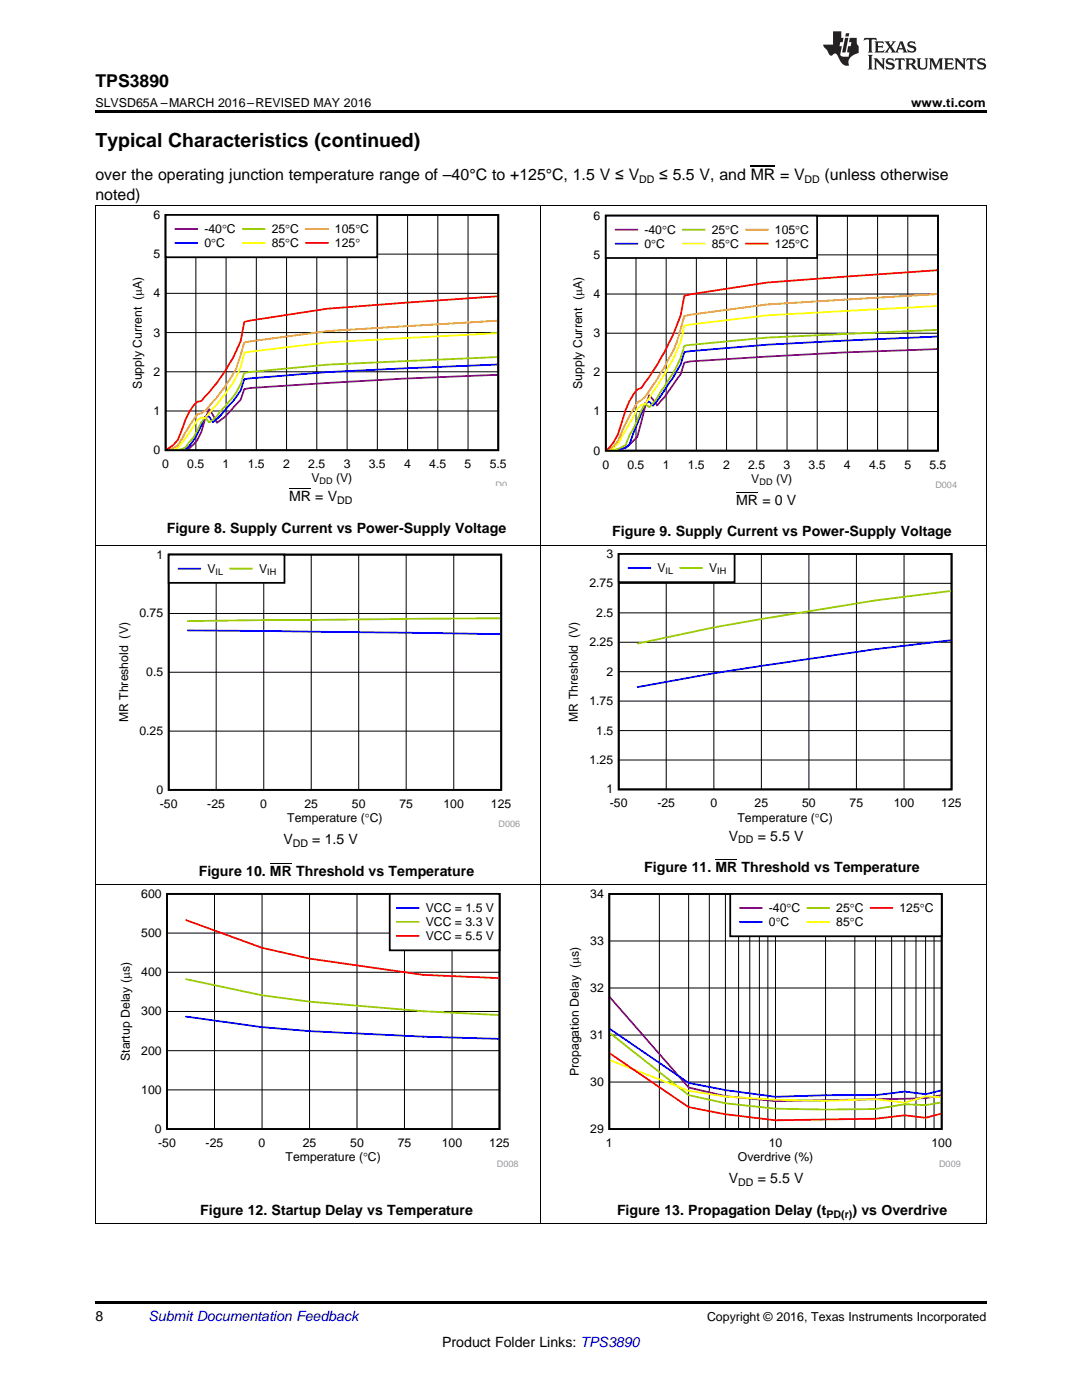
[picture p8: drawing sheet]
<svg xmlns="http://www.w3.org/2000/svg" width="216mm" height="279mm" viewBox="0 0 216 279" stroke-linecap="round" stroke-linejoin="round" font-family="sans-serif">
<path d="M19 244.2h.2zM196.7 244.2h.1zM19 259.7h177.8v.5h-177.8z" fill="#000"/>
<g fill="none" stroke="#000" stroke-width=".2">
<path d="M19.1 176.5v67.7M42.8 178.4v47M52.3 178.4v47M61.8 178.4v47M71.2 178.4v47M80.7 178.4v47M90.2 178.4v47M107.9 176.5v67.7M196.8 176.5v67.7M33.3 194h66.4M33.3 186.2h66.4M33.3 217.5h66.4"/>
<path d="M33.3 209.7h66.4M33.3 201.9h66.4M19 244.2h177.8"/>
</g>
<path d="M33.3 178.4h66.4v46.9h-66.4z" fill="none" stroke="#000" stroke-width=".35"/>
<path d="M37.1 202.9l15.2 2.1 9.5 .8 22.7 1.1 15.1 .4" fill="none" stroke="#00f" stroke-width=".35"/>
<path d="M37.1 195.4l15.2 3.2 9.5 1.3 22.7 1.9 15.1 .8" fill="none" stroke="#9acc00" stroke-width=".35"/>
<path d="M37.1 183.6l15.2 5.6 9.5 2.1 22.7 3.3 15.1 .6" fill="none" stroke="#f00" stroke-width=".35"/>
<path d="M77.8 178.4h21.9v11.3h-21.9z" fill="#fff"/>
<path d="M77.8 178.4h21.9v11.3h-21.9zM121.6 178.4h66.3v46.9h-66.3z" fill="none" stroke="#000" stroke-width=".35"/>
<path d="M79.2 181.2h4.3M121.7 205.3l15.7 10.8 7.3 1.5 10 1.3 10-.3h10l5.8-.8 4.2 .6 3.1-.8" fill="none" stroke="#00f" stroke-width=".35"/>
<path d="M79.2 184h4.3M121.7 206.2l15.7 12.4 7.3 1.6 10 1.1 10 .1 10-.1 5.8-.9 4.2 .2 3.1-.6" fill="none" stroke="#9acc00" stroke-width=".35"/>
<path d="M79.2 186.8h4.3M121.7 210.2l15.7 10.8 7.3 1.4 10 1.2 20-.3 5.8-.7 4.2 .5 3.1-.8" fill="none" stroke="#f00" stroke-width=".35"/>
<g fill="none" stroke="#000" stroke-width=".2">
<path d="M131.6 178.4v47M137.4 178.4v47M141.5 178.4v47M144.7 178.4v47M147.4 178.4v47M149.6 178.4v47M151.5 178.4v47M153.2 178.4v47M154.7 178.4v47M164.7 178.4v47M170.6 178.4v47M174.7 178.4v47"/>
<path d="M177.9 178.4v47M180.5 178.4v47M182.8 178.4v47M184.7 178.4v47M186.4 178.4v47M121.6 197.2h66.3M121.6 187.8h66.3M121.6 215.9h66.3M121.6 206.6h66.3"/>
</g>
<path d="M121.7 199l15.7 18 7.3 1.8 10 .9 30-.5 3.1-.6" fill="none" stroke="#800080" stroke-width=".35"/>
<path d="M121.7 211.6l15.7 6.1 7.3 1.1 10 .7 10 .2 10-.3 5.8 .7 4.2-1.3 3.1 .2" fill="none" stroke="#ff0" stroke-width=".35"/>
<path d="M145.7 178.4h42.2v8.5h-42.2z" fill="#fff"/>
<path d="M33.7 110.7h66.3v46.9h-66.3zM145.7 178.4h42.2v8.5h-42.2z" fill="none" stroke="#000" stroke-width=".35"/>
<path d="M147.7 181.2h4.3" fill="none" stroke="#800080" stroke-width=".35"/>
<path d="M37.5 125.8l62.4 .8M147.7 184h4.3" fill="none" stroke="#00f" stroke-width=".35"/>
<path d="M99.9 123.4l-62.4 .6M161.1 181.2h4.3" fill="none" stroke="#9acc00" stroke-width=".35"/>
<path d="M161.1 184h4.3" fill="none" stroke="#ff0" stroke-width=".35"/>
<path d="M173.7 181.2h4.3" fill="none" stroke="#f00" stroke-width=".35"/>
<g fill="none" stroke="#000" stroke-width=".2">
<path d="M19.1 108.8v67.7M43.1 110.7v47M52.6 110.7v47M62.1 110.7v47M71.6 110.7v47M81 110.7v47M90.5 110.7v47M107.9 108.8v67.7M196.8 108.8v67.7M33.7 134.2h66.3M33.7 122.4h66.3M33.7 145.9h66.3"/>
<path d="M19 176.5h177.8"/>
</g>
<path d="M33.7 110.7h23.1v5.6h-23.1z" fill="#fff"/>
<path d="M33.7 110.7h23.1v5.6h-23.1z" fill="none" stroke="#000" stroke-width=".35"/>
<path d="M35.6 113.5h4.3" fill="none" stroke="#00f" stroke-width=".35"/>
<path d="M46 113.5h4.3" fill="none" stroke="#9acc00" stroke-width=".35"/>
<path d="M123.5 110.6h66.4v46.9h-66.4z" fill="none" stroke="#000" stroke-width=".36"/>
<g fill="none" stroke="#000" stroke-width=".2">
<path d="M123.5 116.4h66.4M132.9 110.6v47M142.4 110.6v47M151.9 110.6v47M161.4 110.6v47M170.9 110.6v47M180.4 110.6v47M123.5 139.9h66.4M123.5 134h66.4M123.5 128.2h66.4M123.5 122.3h66.4M123.5 151.7h66.4"/>
<path d="M123.5 145.8h66.4"/>
</g>
<path d="M189.8 127.8a908.7 908.7 0 0 0-62.5 9.3" fill="none" stroke="#00f" stroke-width=".36"/>
<path d="M189.8 117.9a652.9 652.9 0 0 0-62.5 10.5" fill="none" stroke="#9acc00" stroke-width=".36"/>
<path d="M123.5 110.6h23.1v5.6h-23.1z" fill="#fff"/>
<path d="M123.5 110.6h23.1v5.6h-23.1z" fill="none" stroke="#000" stroke-width=".36"/>
<path d="M125.4 113.3h4.3" fill="none" stroke="#00f" stroke-width=".36"/>
<path d="M135.8 113.3h4.3" fill="none" stroke="#9acc00" stroke-width=".36"/>
<g fill="none" stroke="#000" stroke-width=".2">
<path d="M19.1 41.1v67.7M107.9 41.1v67.7M120.9 58.7h66.3M120.9 50.9h66.3M126.9 43v47M132.9 43v47M139 43v47M145 43v47M151 43v47M157 43v47M163.1 43v47M169.1 43v47"/>
<path d="M175.1 43v47M181.1 43v47M196.8 41.1v67.7M120.9 74.3h66.3M120.9 66.5h66.3M120.9 82.1h66.3M19 108.8h177.8"/>
</g>
<path d="M120.9 43h66.3v46.9h-66.3z" fill="none" stroke="#000" stroke-width=".35"/>
<path d="M187.1 69.7a1102.2 1102.2 0 0 0-49.4 2.4l-1.1 .3-.8 2.3-1.5 2.2a20.3 20.3 0 0 1-3.2 4l-1.5-2-.9 2.3-1.5 6a7.7 7.7 0 0 1-3.8 2.6" fill="none" stroke="#800080" stroke-width=".35"/>
<path d="M187.1 67.2l-34 1.6-16.5 1.4-.8 2.5-1.5 2.7-3.2 4.6-.8 1-.7-.9-.9 .3-3.1 8.4-.7 .6-2.1 .4" fill="none" stroke="#00f" stroke-width=".35"/>
<path d="M187.1 65.8l-34 1.6-16.5 1.6a25.2 25.2 0 0 1-4.8 9.1l-.7 1.3-1.5 1.9-.9-.7-.7 1.3-1.6 3.6-.8 1.4-.7 1.9-1.6 .8-.9 .2" fill="none" stroke="#9acc00" stroke-width=".35"/>
<path d="M187.1 61.1l-34 1.8-16.5 2.1a27.2 27.2 0 0 1-3.9 9.5l-4 6.2-.7 .1-.8 .8-3.2 5.7a3.6 3.6 0 0 1-2.6 2.5" fill="none" stroke="#ff0" stroke-width=".35"/>
<path d="M187.1 58.7l-34 2.1-15.4 2-1.1 .3-.8 2.5a26.2 26.2 0 0 1-3.1 7.5l-1.6 2.6-2.4 3.5-1.5 1.1-.8 1.3a37.8 37.8 0 0 0-3.1 6.4l-.9 1.1-.7 .6-.5 .1" fill="none" stroke="#ff9a00" stroke-width=".35"/>
<path d="M187.1 53.9l-34 2.5-16.5 2.6a28.7 28.7 0 0 1-3.2 9.6l-2.3 4.2-1.5 2.4-1.6 2.2-.8 .3a15.4 15.4 0 0 0-3.2 6.8 9.4 9.4 0 0 1-3 5.3" fill="none" stroke="#f00" stroke-width=".35"/>
<path d="M120.9 43h42.1v8.5h-42.1z" fill="#fff"/>
<path d="M33.1 42.9h66.3v47h-66.3zM120.9 43h42.1v8.5h-42.1z" fill="none" stroke="#000" stroke-width=".35"/>
<path d="M122.9 45.8h4.3M99.3 74.8a1185.3 1185.3 0 0 0-49.4 2.6l-1.2 .3-.7 2.1-1.5 1.7a11.6 11.6 0 0 1-3.2 2.9l-1.6-2.8-.8 2.1-.7 2.5-.9 1.7-1.6 1.6-1.1 .3" fill="none" stroke="#800080" stroke-width=".35"/>
<path d="M122.9 48.6h4.3M99.3 72.7l-34 1.6-15.4 1.2-1.2 .2-.7 2.2a20.1 20.1 0 0 1-3.1 4l-.9 1-1.5 1.4-.8-1.2-.8 .1a19.2 19.2 0 0 1-3.2 5.8l-.7 .6-.7 .2" fill="none" stroke="#00f" stroke-width=".35"/>
<path d="M136.3 45.8h4.3M99.3 71.2l-34 1.6-16.6 1.6a15.7 15.7 0 0 1-4.7 7.6l-.7 1-1.6 1.3-.8-1-.7 1-1.6 3-1.6 2-1.3 .5" fill="none" stroke="#9acc00" stroke-width=".35"/>
<path d="M136.3 48.6h4.3M99.3 66.5l-34 1.8-16.6 2.1a15.3 15.3 0 0 1-3.1 7.2l-.7 1.1-4 4.7-.7-.1-.9 .6-1.6 2.5-2.2 2.9-1.4 .5" fill="none" stroke="#ff0" stroke-width=".35"/>
<path d="M148.9 45.8h4.3M99.3 64l-34 2.1-15.4 2-1.2 .3-.7 2.5a17.8 17.8 0 0 1-3.1 6.3l-1.6 2.1-2.4 2.7-.7 .5-.9 .2-3.1 5.1a3.3 3.3 0 0 1-2.7 2" fill="none" stroke="#ff9a00" stroke-width=".35"/>
<path d="M99.3 59.1l-34 2.5-15.4 2.4-1.2 .2-.7 3.9a40.1 40.1 0 0 1-7.8 11.9l-.9 .2a12.4 12.4 0 0 0-3.1 5.9 5.7 5.7 0 0 1-3 3.7M148.9 48.6h4.3" fill="none" stroke="#f00" stroke-width=".35"/>
<g fill="none" stroke="#000" stroke-width=".2">
<path d="M33.1 58.5h66.3M33.1 50.7h66.3M39.1 42.9v47M45.1 42.9v47M51.1 42.9v47M57.2 42.9v47M63.2 42.9v47M69.3 42.9v47M75.3 42.9v47M81.3 42.9v47M87.4 42.9v47M93.4 42.9v47"/>
<path d="M33.1 74.2h66.3M33.1 66.4h66.3M33.1 82h66.3"/>
</g>
<path d="M33.1 42.9h42.2v8.4h-42.2z" fill="#fff"/>
<path d="M33.1 42.9h42.2v8.4h-42.2z" fill="none" stroke="#000" stroke-width=".35"/>
<path d="M35 45.7h4.3" fill="none" stroke="#800080" stroke-width=".35"/>
<path d="M35 48.5h4.3" fill="none" stroke="#00f" stroke-width=".35"/>
<path d="M48.5 45.7h4.3" fill="none" stroke="#9acc00" stroke-width=".35"/>
<path d="M48.5 48.5h4.3" fill="none" stroke="#ff0" stroke-width=".35"/>
<path d="M61.1 45.7h4.3" fill="none" stroke="#ff9a00" stroke-width=".35"/>
<path d="M61.1 48.5h4.3" fill="none" stroke="#f00" stroke-width=".35"/>
<path d="M19 41.1h177.8" fill="none" stroke="#000" stroke-width=".2"/>
<path d="M19 22h177.8v.5h-177.8z" fill="#000"/>
<g fill="#231f20">
<path d="M172.5 7.6l-.1 .5 .4-.2h.6v.1v2.1l-.2 .4h.9l-.2-.4v-2.1l.1-.1h.5l.5 .2-.2-.5zM174.5 8.3l.2 .3v1.5l-.2 .4h1.8l.2-.6a1.04 1.04 0 0 1-1.3 .2v-.7h.6l.3 .2v-.6l-.3 .2h-.6v-.6l.8-.1 .4 .3-.2-.5zM176.5 8.3l.9 1.1-.9 1.1h.8l-.2-.2 .4-.7 .5 .7-.2 .2h1.5l-.2-.2 .2-.4h.9l.1 .4-.2 .2h1l-.3-.3-.7-1.9h-.5l-.9 2-.8-1 .9-1h-.8l.1 .3-.4 .5-.3-.6 .1-.2zM179.7 8.6l.4 1h-.7zM181.3 8.4a.63 .63 0 0 0-.2 .7 .63 .63 0 0 0 .6 .4l.6 .2 .1 .2a.75 .75 0 0 1-.7 .4 .75 .75 0 0 1-.6-.5l.1 .7 .1-.1a1.11 1.11 0 0 0 1.5-.6 1.13 1.13 0 0 0-1.2-.8l-.1-.4a1.04 1.04 0 0 1 1.2 .2l-.2-.5-.2 .1-.4-.2zM173.2 10.9l.2 .4v2.2l-.2 .4h1l-.3-.4v-2.2l.3-.4zM174.3 11.6l.3 .4v1.5l-.3 .4h.8l-.2-.4v-1.3l1.5 1.7v-1.9l.2-.4h-.7l.2 .4v.9l-1.1-1.3zM177 11.8a.62 .62 0 0 0-.2 .7 .62 .62 0 0 0 .6 .4l.6 .1 .1 .3a.76 .76 0 0 1-.7 .3 .76 .76 0 0 1-.7-.4l.2 .7 .1-.1a1.11 1.11 0 0 0 1.5-.6 1.13 1.13 0 0 0-1.2-.8l-.1-.4a1.04 1.04 0 0 1 1.2 .2l-.2-.6-.2 .1-.5-.1zM178.7 11.6l-.2 .6a.61 .61 0 0 1 .8-.3v1.6l-.2 .4h.9l-.2-.4v-1.6a.63 .63 0 0 1 .7 .3l-.1-.6zM180.6 11.6l.3 .4v1.5l-.3 .4h1l-.2-.2-.1-.8 .6 .2a.76 .76 0 0 0 1.2 .7l-1-1a.58 .58 0 0 0 .6-.5 .58 .58 0 0 0-.5-.6zM181.4 11.9h.1a.45 .45 0 0 1 .5 .1 .45 .45 0 0 1 .1 .5l-.8 .2zM182.9 11.6l.2 .2a2.17 2.17 0 0 0 .3 1.9 .99 .99 0 0 0 1.6-.6v-1.1l.2-.4h-.7l.2 .2a1.92 1.92 0 0 1-.2 1.8 .6 .6 0 0 1-.9-.5v-1.1l.2-.4zM185.4 11.6l.2 .4v1.5l-.2 .4h.7l-.2-.4v-1.4l.8 1.8 .8-1.8v1.4l-.2 .4h.9l-.2-.4v-1.5l.2-.4h-.8l-.6 1.5-.6-1.5zM188.4 11.6l.2 .4v1.5l-.2 .4h1.8l.1-.6a1.04 1.04 0 0 1-1.2 .1v-.6h.5l.4 .2v-.6l-.4 .2h-.5v-.7h.8l.3 .3-.1-.6zM190.5 11.6l.2 .4v1.5l-.2 .4h.7l-.2-.4v-1.3l1.5 1.7v-1.9l.2-.4h-.7l.2 .4v.9l-1.1-1.3zM192.9 11.6l-.1 .6a.61 .61 0 0 1 .7-.3l.1 1.6-.3 .4h1l-.3-.4 .1-1.6a.63 .63 0 0 1 .7 .3l-.1-.6zM195.2 11.8a.62 .62 0 0 0-.2 .7 .62 .62 0 0 0 .6 .4l.6 .1 .1 .3a.76 .76 0 0 1-.7 .3 .76 .76 0 0 1-.6-.4l.1 .7 .1-.1a1.11 1.11 0 0 0 1.6-.6 1.13 1.13 0 0 0-1.3-.8l-.1-.4a1.04 1.04 0 0 1 1.2 .2l-.1-.6-.2 .1-.5-.1z"/>
<path d="M166.2 6.3v2.6h-1.9v.4l.8 .9a.91 .91 0 0 0 1 .8 .56 .56 0 0 1 .5-.3 .56 .56 0 0 1 .5 .3l.4 .8a1.53 1.53 0 0 0 1.9 1.2 1.54 1.54 0 0 1 1-2.1l.9-.3v-1.4a1.52 1.52 0 0 1-.4-1.6h-1.3l-.2 .8h.5l-.2 .8h-.5l-.1 1v.2l.4 .1-.2 .8a1.93 1.93 0 0 1-1.6-.3l.3-1.8h-.5l.2-.8h.4l.2-.8h-.4v-1.3zM168.6 7.6l-.6 2.9h.7l.6-2.9zM168.8 6.6l-.1 .7h.6l.2-.7z"/>
</g>
<path d="M57.7 97.6h4.4M146.9 98.2h4.4M53.9 172.3h4.3M142.8 171.6h4.3" fill="none" stroke="#000" stroke-width=".2"/>
<path d="M149.8 33.2h4.9" fill="none" stroke="#000" stroke-width=".21"/>
<text font-size="3.9" x="19" y="29.3">Typical Characteristics (continued)</text>
<text font-size="3.5" x="19" y="17.3">TPS3890</text>
<g font-size="3.2">
<text x="19" y="36">over the operating junction temperature range of –40°C to +125°C, 1.5 V ≤ V</text>
<text x="131.6" y="36">≤ 5.5 V, and MR = V</text>
<text x="164.5" y="36">(unless otherwise</text>
<text x="19" y="39.9">noted)</text>
</g>
<g font-size="2.8">
<text x="57.7" y="100">MR = V</text>
<text x="146.9" y="100.7">MR = 0 V</text>
<text x="33.3" y="106.4">Figure 8. Supply Current vs Power-Supply Voltage</text>
<text x="122.2" y="107.1">Figure 9. Supply Current vs Power-Supply Voltage</text>
<text x="145.5" y="167.7">V</text>
<text x="151.2" y="167.7">= 5.5 V</text>
<text x="56.6" y="168.4">V</text>
<text x="62.3" y="168.4">= 1.5 V</text>
<text x="39.7" y="174.8">Figure 10. MR Threshold vs Temperature</text>
<text x="128.6" y="174.1">Figure 11. MR Threshold vs Temperature</text>
<text x="145.5" y="236.1">V</text>
<text x="151.2" y="236.1">= 5.5 V</text>
<text x="40" y="242.5">Figure 12. Startup Delay vs Temperature</text>
<text x="123.1" y="242.5">Figure 13. Propagation Delay (t</text>
<text x="170.1" y="242.5">) vs Overdrive</text>
<text x="19" y="263.6">8</text>
<text x="88.2" y="268.9">Product Folder Links: TPS3890</text>
</g>
<text font-size="2.8" fill="#0000c8" x="29.6" y="263.6">Submit Documentation Feedback</text>
<g font-size="2.5">
<text x="19" y="21.4">SLVSD65A –MARCH 2016–REVISED MAY 2016</text>
<text x="181.8" y="21.4">www.ti.com</text>
<text x="141.1" y="263.6">Copyright © 2016, Texas Instruments Incorporated</text>
</g>
<g font-size="2.4">
<text x="30.6" y="43.7">6</text>
<text x="40.8" y="46.5">-40q</text>
<text x="45.3" y="46.5">C</text>
<text x="54.2" y="46.5">25q</text>
<text x="57.9" y="46.5">C</text>
<text x="66.8" y="46.5">105qC</text>
<text x="118.4" y="43.8">6</text>
<text x="128.6" y="46.7">-40q</text>
<text x="133.1" y="46.7">C</text>
<text x="142" y="46.7">25q</text>
<text x="145.7" y="46.7">C</text>
<text x="154.6" y="46.7">105qC</text>
<text x="30.6" y="51.5">5</text>
<text x="40.8" y="49.3">0qC</text>
<text x="54.2" y="49.3">85q</text>
<text x="57.9" y="49.3">C</text>
<text x="66.8" y="49.3">125q</text>
<text x="118.4" y="51.7">5</text>
<text x="128.6" y="49.5">0qC</text>
<text x="142" y="49.5">85q</text>
<text x="145.7" y="49.5">C</text>
<text x="154.6" y="49.5">125qC</text>
<text x="30.6" y="59.3">4</text>
<text x="118.4" y="59.5">4</text>
<text x="30.6" y="67.2">3</text>
<text x="118.4" y="67.3">3</text>
<text x="28.3" y="77.5" transform="rotate(-90 28.3 77.5)">Supply Current (PA)</text>
<text x="30.6" y="75">2</text>
<text x="116.2" y="77.6" transform="rotate(-90 116.2 77.6)">Supply Current (PA)</text>
<text x="118.4" y="75.1">2</text>
<text x="30.6" y="82.8">1</text>
<text x="118.4" y="82.9">1</text>
<text x="30.6" y="90.6">0</text>
<text x="32.4" y="93.4">0</text>
<text x="37.4" y="93.4">0.5</text>
<text x="44.4" y="93.4">1</text>
<text x="49.4" y="93.4">1.5</text>
<text x="56.5" y="93.4">2</text>
<text x="61.5" y="93.4">2.5</text>
<text x="68.6" y="93.4">3</text>
<text x="73.6" y="93.4">3.5</text>
<text x="80.6" y="93.4">4</text>
<text x="85.6" y="93.4">4.5</text>
<text x="92.7" y="93.4">5</text>
<text x="97.7" y="93.4">5.5</text>
<text x="118.4" y="90.7">0</text>
<text x="120.2" y="93.5">0</text>
<text x="125.2" y="93.5">0.5</text>
<text x="132.2" y="93.5">1</text>
<text x="137.2" y="93.5">1.5</text>
<text x="144.3" y="93.5">2</text>
<text x="149.3" y="93.5">2.5</text>
<text x="156.4" y="93.5">3</text>
<text x="161.4" y="93.5">3.5</text>
<text x="168.4" y="93.5">4</text>
<text x="173.4" y="93.5">4.5</text>
<text x="180.4" y="93.5">5</text>
<text x="185.5" y="93.5">5.5</text>
<text x="62.1" y="96.3">V</text>
<text x="67.1" y="96.3">(V)</text>
<text x="149.9" y="96.3">V</text>
<text x="154.8" y="96.3">(V)</text>
<text x="31.2" y="111.5">1</text>
<text x="121" y="111.3">3</text>
<text x="41.4" y="114.3">V</text>
<text x="51.7" y="114.3">V</text>
<text x="117.6" y="117.2">2.75</text>
<text x="131.2" y="114.2">V</text>
<text x="141.5" y="114.2">V</text>
<text x="27.8" y="123.2">0.75</text>
<text x="119" y="123.1">2.5</text>
<text x="117.6" y="129">2.25</text>
<text x="29.2" y="135">0.5</text>
<text x="121" y="134.8">2</text>
<text x="117.6" y="140.7">1.75</text>
<text x="25.5" y="144.2" transform="rotate(-90 25.5 144.2)">MR Threshold (V)</text>
<text x="27.8" y="146.7">0.25</text>
<text x="115.3" y="144.1" transform="rotate(-90 115.3 144.1)">MR Threshold (V)</text>
<text x="119" y="146.6">1.5</text>
<text x="117.6" y="152.5">1.25</text>
<text x="31.2" y="158.4">0</text>
<text x="31.9" y="161.2">-50</text>
<text x="41.4" y="161.2">-25</text>
<text x="51.9" y="161.2">0</text>
<text x="60.7" y="161.2">25</text>
<text x="70.2" y="161.2">50</text>
<text x="79.7" y="161.2">75</text>
<text x="88.5" y="161.2">100</text>
<text x="98" y="161.2">125</text>
<text x="121" y="158.3">1</text>
<text x="121.7" y="161.1">-50</text>
<text x="131.2" y="161.1">-25</text>
<text x="141.8" y="161.1">0</text>
<text x="150.6" y="161.1">25</text>
<text x="160" y="161.1">50</text>
<text x="169.5" y="161.1">75</text>
<text x="178.3" y="161.1">100</text>
<text x="187.8" y="161.1">125</text>
<text x="57.3" y="164">Temperature (qC)</text>
<text x="147.1" y="164">Temperature (qC)</text>
<text x="28.2" y="179.2">600</text>
<text x="117.8" y="179.2">34</text>
<text x="84.9" y="182">VCC = 1.5 V</text>
<text x="84.9" y="184.8">VCC = 3.3 V</text>
<text x="153.4" y="182.1">-40qC</text>
<text x="153.4" y="184.9">0</text>
<text x="154.8" y="184.9">qC</text>
<text x="166.9" y="182.1">25qC</text>
<text x="166.9" y="184.9">85qC</text>
<text x="179.5" y="182.1">125qC</text>
<text x="28.2" y="187">500</text>
<text x="84.9" y="187.6">VCC = 5.5 V</text>
<text x="117.8" y="188.6">33</text>
<text x="28.2" y="194.8">400</text>
<text x="117.8" y="198">32</text>
<text x="28.2" y="202.7">300</text>
<text x="117.8" y="207.4">31</text>
<text x="25.9" y="211.8" transform="rotate(-90 25.9 211.8)">Startup Delay (Ps)</text>
<text x="28.2" y="210.5">200</text>
<text x="115.5" y="214.7" transform="rotate(-90 115.5 214.7)">Propagation Delay (Ps)</text>
<text x="28.2" y="218.3">100</text>
<text x="117.8" y="216.7">30</text>
<text x="30.9" y="226.1">0</text>
<text x="117.8" y="226.1">29</text>
<text x="31.6" y="228.9">-50</text>
<text x="41" y="228.9">-25</text>
<text x="51.6" y="228.9">0</text>
<text x="57" y="231.7">Temperature (qC)</text>
<text x="60.4" y="228.9">25</text>
<text x="69.9" y="228.9">50</text>
<text x="79.4" y="228.9">75</text>
<text x="88.2" y="228.9">100</text>
<text x="97.6" y="228.9">125</text>
<text x="120.9" y="228.9">1</text>
<text x="147.2" y="231.7">Overdrive (%)</text>
<text x="153.4" y="228.9">10</text>
<text x="185.9" y="228.9">100</text>
</g>
<g font-size="2.1">
<text x="127.6" y="36.6">DD</text>
<text x="160.5" y="36.6">DD</text>
<text x="67.3" y="100.6">DD</text>
<text x="58.4" y="169">DD</text>
<text x="147.3" y="168.3">DD</text>
<text x="147.3" y="236.7">DD</text>
<text x="164.9" y="243">PD(r)</text>
</g>
<g font-size="1.8">
<text x="63.8" y="96.7">DD</text>
<text x="151.5" y="96.8">DD</text>
<text x="43" y="114.8">IL</text>
<text x="53.3" y="114.8">IH</text>
<text x="132.8" y="114.6">IL</text>
<text x="143.1" y="114.6">IH</text>
</g>
<g font-size="1.8" fill="#999">
<text x="98.9" y="97.3">D003</text>
<text x="186.6" y="97.4">D004</text>
<text x="99.5" y="165.1">D006</text>
<text x="99.2" y="232.8">D008</text>
<text x="187.4" y="232.8">D009</text>
</g>
</svg>
